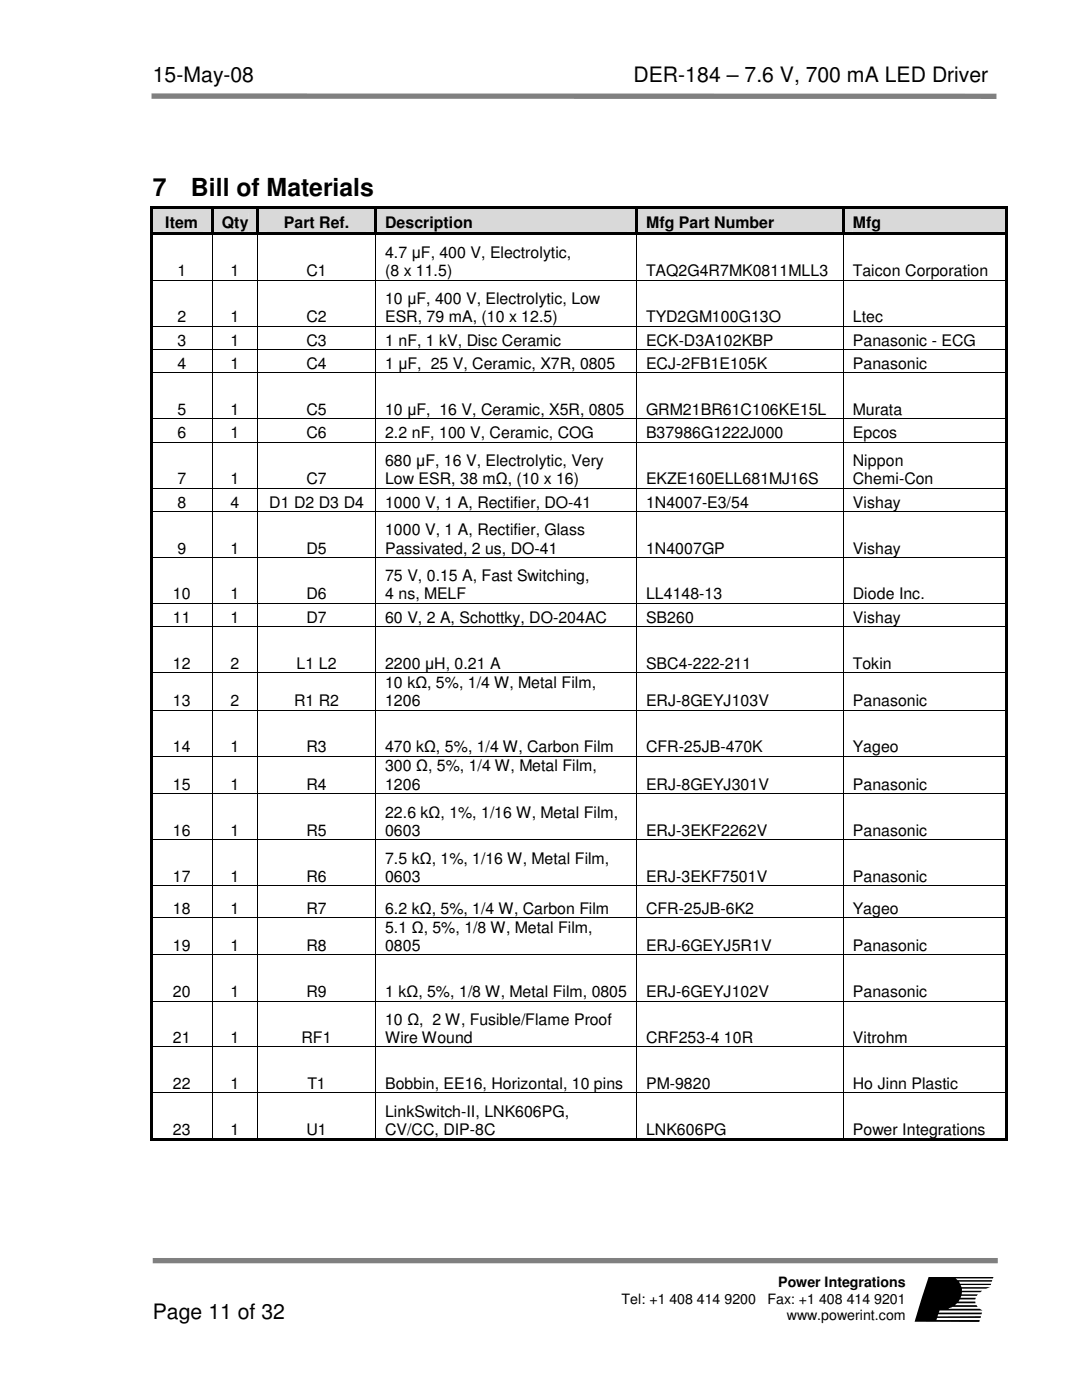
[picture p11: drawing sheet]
<svg xmlns="http://www.w3.org/2000/svg" width="216mm" height="279mm" viewBox="0 0 216 279" stroke-linecap="round" stroke-linejoin="round" font-family="sans-serif">
<path d="M30.2 19.2h168.6" fill="none" stroke="#808080" stroke-width="1.1" stroke-linecap="butt"/>
<path d="M180 253.6h20.6v11.5h-20.6z" fill-rule="evenodd" fill="#fff"/>
<path d="M185.3 254.8h12.9l-.1 .3h-7.4l.4 .4h6.9l-.1 .3h-6.6l.3 .4h6.2l-.1 .3h-6l.2 .4h5.7l-.8 .3h-4.9v.4h4.1l-.4 .3h-3.7v.4h3.2l-.2 .3h-3.1l-.1 .4h3l-.1 .3h-3.1l-.2 .5h3.3v.3h-3.6l-.5 .4h4.4l.2 .3h-5.1l-.8 .4h6.3l.5 .3h-8.5l-.2 .5h8.7l-.2 .3h-8.6l-.1 .4h8.6v.3h-8.7l-.1 .4h8.6l-.1 .4h-12.9z" fill-rule="evenodd" fill="#000"/>
<path d="M30.5 251.6h168.6" fill="none" stroke="#808080" stroke-width="1.1" stroke-linecap="butt"/>
<g fill="#d9d9d9">
<path d="M30.5 41.8h11.6v4.5h-11.6z"/>
<path d="M32.1 42.6h8.3v3.7h-8.3z"/>
<path d="M42.6 41.8h8.6v4.5h-8.6z"/>
<path d="M44.2 42.6h5.3v3.7h-5.3z"/>
<path d="M51.7 41.8h23v4.5h-23z"/>
<path d="M53.3 42.6h19.7v3.7h-19.7z"/>
<path d="M75.2 41.8h51.5v4.5h-51.5z"/>
<path d="M76.8 42.6h48.3v3.7h-48.3z"/>
<path d="M127.3 41.8h40.7v4.5h-40.7z"/>
<path d="M128.9 42.6h37.5v3.7h-37.5z"/>
<path d="M168.5 41.8h32.1v4.5h-32.1z"/>
<path d="M170.2 42.6h28.8v3.7h-28.8z"/>
</g>
<g fill="#000">
<path d="M30 41.2h.5v.6h-.5zM30 41.2h.5v.5h-.5zM30 41.8h.5v4.5h-.5zM30 46.3h.5v.5h-.5zM30 46.8h.5v9h-.5zM30 55.8h.5v.2h-.5zM30.5 41.2h11.6v.5h-11.6zM30.5 46.3h11.6v.5h-11.6zM42.1 41.7l.5 .1zM42.1 41.2h.5v.5h-.5zM42.1 41.8h.5v4.5h-.5zM42.1 46.3h.5v.5h-.5z"/>
<path d="M42.2 46.8h.2zM42.2 55.8h.2v.2h-.2zM42.6 41.2h8.6v.5h-8.6zM42.6 46.3h.5v.5h-.5zM43.1 46.3h8.1v.5h-8.1zM51.2 41.7l.5 .1zM51.2 41.2h.5v.5h-.5zM51.2 41.8h.5v4.5h-.5zM51.2 46.3h.5v.5h-.5zM51.4 46.8h.1zM51.4 55.8h.1v.2h-.1zM51.7 41.2h23v.5h-23z"/>
<path d="M51.7 46.3h.5v.5h-.5zM52.2 46.3h22.5v.5h-22.5zM74.7 41.7l.5 .1zM74.7 41.2h.5v.5h-.5zM74.7 41.8h.5v4.5h-.5zM74.7 46.3h.5v.5h-.5zM74.8 46.8h.2zM74.8 55.8h.2v.2h-.2zM75.2 41.2h51.5v.5h-51.5zM75.2 46.3h.5v.5h-.5zM75.7 46.3h51v.5h-51zM126.7 41.7l.6 .1z"/>
<path d="M126.7 41.2h.6v.5h-.6zM126.7 41.8h.6v4.5h-.6zM126.7 46.3h.6v.5h-.6zM126.9 46.8h.2zM126.9 55.8h.2v.2h-.2zM127.3 41.2h40.7v.5h-40.7zM127.3 46.3h.5v.5h-.5zM127.8 46.3h40.2v.5h-40.2zM168 41.7l.5 .1zM168 41.2h.5v.5h-.5zM168 41.8h.5v4.5h-.5zM168 46.3h.5v.5h-.5z"/>
<path d="M168.2 46.8h.2zM168.2 55.8h.2v.2h-.2zM168.5 41.2h32.1v.5h-32.1zM168.5 46.3h.5v.5h-.5zM169 46.3h31.6v.5h-31.6zM200.6 41.2h.5v.6h-.5zM200.6 41.2h.5v.5h-.5zM200.6 41.8h.5v4.5h-.5zM200.6 46.3h.5v.5h-.5zM200.6 46.8h.5v9h-.5zM200.6 55.8h.5v.2h-.5zM30 56h.5v9h-.5z"/>
<path d="M30 65h.5v.2h-.5zM30 65.2h.5v4.4h-.5zM30 69.6h.5v.2h-.5zM30 69.8h.5v4.5h-.5zM30 74.3h.5v.2h-.5zM42.2 65h.2v.2h-.2zM42.2 69.6h.2v.2h-.2zM42.2 74.3h.2v.2h-.2zM51.4 65h.1v.2h-.1zM51.4 69.6h.1v.2h-.1zM51.4 74.3h.1v.2h-.1zM74.8 65h.2v.2h-.2z"/>
<path d="M74.8 69.6h.2v.2h-.2zM74.8 74.3h.2v.2h-.2zM126.9 65h.2v.2h-.2zM126.9 69.6h.2v.2h-.2zM126.9 74.3h.2v.2h-.2zM168.2 65h.2v.2h-.2zM168.2 69.6h.2v.2h-.2zM168.2 74.3h.2v.2h-.2zM200.6 56h.5v9h-.5zM200.6 65h.5v.2h-.5zM200.6 65.2h.5v4.4h-.5zM200.6 69.6h.5v.2h-.5z"/>
<path d="M200.6 69.8h.5v4.5h-.5zM200.6 74.3h.5v.2h-.5zM30 74.5h.5v9h-.5zM30 83.5h.5v.2h-.5zM30 83.7h.5v4.4h-.5zM30 88.1h.5v.2h-.5zM30 88.3h.5v9h-.5zM30 97.3h.5v.2h-.5zM42.2 83.5h.2v.2h-.2zM42.2 88.1h.2v.2h-.2zM42.2 97.3h.2v.2h-.2zM51.4 83.5h.1v.2h-.1z"/>
<path d="M51.4 88.1h.1v.2h-.1zM51.4 97.3h.1v.2h-.1zM74.8 83.5h.2v.2h-.2zM74.8 88.1h.2v.2h-.2zM74.8 97.3h.2v.2h-.2zM126.9 83.5h.2v.2h-.2zM126.9 88.1h.2v.2h-.2zM126.9 97.3h.2v.2h-.2zM168.2 83.5h.2v.2h-.2zM168.2 88.1h.2v.2h-.2zM168.2 97.3h.2v.2h-.2zM200.6 74.5h.5v9h-.5z"/>
<path d="M200.6 83.5h.5v.2h-.5zM200.6 83.7h.5v4.4h-.5zM200.6 88.1h.5v.2h-.5zM200.6 88.3h.5v9h-.5zM200.6 97.3h.5v.2h-.5zM30 97.5h.5v4.5h-.5zM30 102h.5v.2h-.5zM30 102.2h.5v9h-.5zM30 111.2h.5v.1h-.5zM42.2 102h.2v.2h-.2zM42.2 111.2h.2v.1h-.2zM51.4 102h.1v.2h-.1z"/>
<path d="M51.4 111.2h.1v.1h-.1zM74.8 102h.2v.2h-.2zM74.8 111.2h.2v.1h-.2zM126.9 102h.2v.2h-.2zM126.9 111.2h.2v.1h-.2zM168.2 102h.2v.2h-.2zM168.2 111.2h.2v.1h-.2zM200.6 97.5h.5v4.5h-.5zM200.6 102h.5v.2h-.5zM200.6 102.2h.5v9h-.5zM200.6 111.2h.5v.1h-.5zM30 111.3h.5v9.1h-.5z"/>
<path d="M30 120.4h.5v.1h-.5zM30 120.5h.5v4.5h-.5zM30 125h.5v.2h-.5zM30 125.2h.5v9h-.5zM30 134.2h.5v.2h-.5zM42.2 120.4h.2v.1h-.2zM42.2 125h.2v.2h-.2zM42.2 134.2h.2v.2h-.2zM51.4 120.4h.1v.1h-.1zM51.4 125h.1v.2h-.1zM51.4 134.2h.1v.2h-.1zM74.8 120.4h.2v.1h-.2z"/>
<path d="M74.8 125h.2v.2h-.2zM74.8 134.2h.2v.2h-.2zM126.9 120.4h.2v.1h-.2zM126.9 125h.2v.2h-.2zM126.9 134.2h.2v.2h-.2zM168.2 120.4h.2v.1h-.2zM168.2 125h.2v.2h-.2zM168.2 134.2h.2v.2h-.2zM200.6 111.3h.5v9.1h-.5zM200.6 120.4h.5v.1h-.5zM200.6 120.5h.5v4.5h-.5zM200.6 125h.5v.2h-.5z"/>
<path d="M200.6 125.2h.5v9h-.5zM200.6 134.2h.5v.2h-.5zM30 134.4h.5v7.3h-.5zM30 141.7h.5v.2h-.5zM30 141.9h.5v8.9h-.5zM30 150.8h.5v.2h-.5zM30 151h.5v7.3h-.5zM30 158.3h.5v.2h-.5zM42.2 141.7h.2v.2h-.2zM42.2 150.8h.2v.2h-.2zM42.2 158.3h.2v.2h-.2zM51.4 141.7h.1v.2h-.1z"/>
<path d="M51.4 150.8h.1v.2h-.1zM51.4 158.3h.1v.2h-.1zM74.8 141.7h.2v.2h-.2zM74.8 150.8h.2v.2h-.2zM74.8 158.3h.2v.2h-.2zM126.9 141.7h.2v.2h-.2zM126.9 150.8h.2v.2h-.2zM126.9 158.3h.2v.2h-.2zM168.2 141.7h.2v.2h-.2zM168.2 150.8h.2v.2h-.2zM168.2 158.3h.2v.2h-.2zM200.6 134.4h.5v7.3h-.5z"/>
<path d="M200.6 141.7h.5v.2h-.5zM200.6 141.9h.5v8.9h-.5zM200.6 150.8h.5v.2h-.5zM200.6 151h.5v7.3h-.5zM200.6 158.3h.5v.2h-.5zM30 158.5h.5v9h-.5zM30 167.5h.5v.2h-.5zM30 167.7h.5v9h-.5zM30 176.7h.5v.1h-.5zM42.2 167.5h.2v.2h-.2zM42.2 176.7h.2v.1h-.2zM51.4 167.5h.1v.2h-.1z"/>
<path d="M51.4 176.7h.1v.1h-.1zM74.8 167.5h.2v.2h-.2zM74.8 176.7h.2v.1h-.2zM126.9 167.5h.2v.2h-.2zM126.9 176.7h.2v.1h-.2zM168.2 167.5h.2v.2h-.2zM168.2 176.7h.2v.1h-.2zM200.6 158.5h.5v9h-.5zM200.6 167.5h.5v.2h-.5zM200.6 167.7h.5v9h-.5zM200.6 176.7h.5v.1h-.5zM30 176.8h.5v6.2h-.5z"/>
<path d="M30 183h.5v.2h-.5zM30 183.2h.5v7.3h-.5zM30 190.5h.5v.2h-.5zM30 190.7h.5v9h-.5zM30 199.7h.5v.2h-.5zM42.2 183h.2v.2h-.2zM42.2 190.5h.2v.2h-.2zM42.2 199.7h.2v.2h-.2zM51.4 183h.1v.2h-.1zM51.4 190.5h.1v.2h-.1zM51.4 199.7h.1v.2h-.1zM74.8 183h.2v.2h-.2z"/>
<path d="M74.8 190.5h.2v.2h-.2zM74.8 199.7h.2v.2h-.2zM126.9 183h.2v.2h-.2zM126.9 190.5h.2v.2h-.2zM126.9 199.7h.2v.2h-.2zM168.2 183h.2v.2h-.2zM168.2 190.5h.2v.2h-.2zM168.2 199.7h.2v.2h-.2zM200.6 176.8h.5v6.2h-.5zM200.6 183h.5v.2h-.5zM200.6 183.2h.5v7.3h-.5zM200.6 190.5h.5v.2h-.5z"/>
<path d="M200.6 190.7h.5v9h-.5zM200.6 199.7h.5v.2h-.5zM30 199.9h.5v8.9h-.5zM30 208.8h.5v.2h-.5zM30 209h.5v9h-.5zM30 218h.5v.2h-.5zM42.2 208.8h.2v.2h-.2zM42.2 218h.2v.2h-.2zM51.4 208.8h.1v.2h-.1zM51.4 218h.1v.2h-.1zM74.8 208.8h.2v.2h-.2zM74.8 218h.2v.2h-.2z"/>
<path d="M126.9 208.8h.2v.2h-.2zM126.9 218h.2v.2h-.2zM168.2 208.8h.2v.2h-.2zM168.2 218h.2v.2h-.2zM200.6 199.9h.5v8.9h-.5zM200.6 208.8h.5v.2h-.5zM200.6 209h.5v9h-.5zM200.6 218h.5v.2h-.5zM30 218.2h.5v9h-.5zM30 227.2h.5v.5h-.5zM30.5 227.2h11.7v.5h-11.7zM42.2 227.2h.6v.5h-.6z"/>
<path d="M42.8 227.2h8.6v.5h-8.6zM51.4 227.2h.5v.5h-.5zM51.9 227.2h22.9v.5h-22.9zM74.8 227.2h.6v.5h-.6zM75.4 227.2h51.5v.5h-51.5zM126.9 227.2h.5v.5h-.5zM127.4 227.2h40.8v.5h-40.8zM168.2 227.2h.5v.5h-.5zM168.7 227.2h31.9v.5h-31.9zM200.6 218.2h.5v9h-.5zM200.6 227.2h.5v.5h-.5z"/>
</g>
<path d="M30.5 41.8h11.6M42.6 41.8h8.6M51.7 41.8h23M75.2 41.8h51.5M127.3 41.8h40.7M168.5 41.8h32.1" fill="none" stroke="#d9d9d9" stroke-width=".2"/>
<g fill="none" stroke="#000" stroke-width=".2">
<path d="M30.5 55.9h11.7M42.3 46.8v9M42.3 56v9M42.4 55.9h9M51.4 46.8v9M51.4 56v9M51.5 55.9h23.3M74.9 46.8v9M74.9 56v9M75 55.9h51.9M127 46.8v9M127 56v9"/>
<path d="M127.1 55.9h41.1M168.3 46.8v9M168.3 56v9M168.4 55.9h32.2M30.5 65.1h11.7M30.5 69.7h11.7M30.5 74.4h11.7M42.3 65.2v4.4M42.3 69.8v4.5M42.3 74.5v9M42.4 65.1h9M42.4 69.7h9"/>
<path d="M42.4 74.4h9M51.4 65.2v4.4M51.4 69.8v4.5M51.4 74.5v9M51.5 65.1h23.3M51.5 69.7h23.3M51.5 74.4h23.3M74.9 65.2v4.4M74.9 69.8v4.5M74.9 74.5v9M75 65.1h51.9M75 69.7h51.9"/>
<path d="M75 74.4h51.9M127 65.2v4.4M127 69.8v4.5M127 74.5v9M127.1 65.1h41.1M127.1 69.7h41.1M127.1 74.4h41.1M168.3 65.2v4.4M168.3 69.8v4.5M168.3 74.5v9M168.4 65.1h32.2M168.4 69.7h32.2"/>
<path d="M168.4 74.4h32.2M30.5 83.6h11.7M30.5 88.2h11.7M30.5 97.4h11.7M42.3 83.7v4.4M42.3 88.3v9M42.3 97.5v4.5M42.4 83.6h9M42.4 88.2h9M42.4 97.4h9M51.4 83.7v4.4M51.4 88.3v9"/>
<path d="M51.4 97.5v4.5M51.5 83.6h23.3M51.5 88.2h23.3M51.5 97.4h23.3M74.9 83.7v4.4M74.9 88.3v9M74.9 97.5v4.5M75 83.6h51.9M75 88.2h51.9M75 97.4h51.9M127 83.7v4.4M127 88.3v9"/>
<path d="M127 97.5v4.5M127.1 83.6h41.1M127.1 88.2h41.1M127.1 97.4h41.1M168.3 83.7v4.4M168.3 88.3v9M168.3 97.5v4.5M168.4 83.6h32.2M168.4 88.2h32.2M168.4 97.4h32.2M30.5 102.1h11.7M30.5 111.3h11.7"/>
<path d="M42.3 102.2v9M42.3 111.3v9.1M42.4 102.1h9M42.4 111.3h9M51.4 102.2v9M51.4 111.3v9.1M51.5 102.1h23.3M51.5 111.3h23.3M74.9 102.2v9M74.9 111.3v9.1M75 102.1h51.9M75 111.3h51.9"/>
<path d="M127 102.2v9M127 111.3v9.1M127.1 102.1h41.1M127.1 111.3h41.1M168.3 102.2v9M168.3 111.3v9.1M168.4 102.1h32.2M168.4 111.3h32.2M30.5 120.4h11.7M30.5 125.1h11.7M30.5 134.3h11.7M42.3 120.5v4.5"/>
<path d="M42.3 125.2v9M42.3 134.4v7.3M42.4 120.4h9M42.4 125.1h9M42.4 134.3h9M51.4 120.5v4.5M51.4 125.2v9M51.4 134.4v7.3M51.5 120.4h23.3M51.5 125.1h23.3M51.5 134.3h23.3M74.9 120.5v4.5"/>
<path d="M74.9 125.2v9M74.9 134.4v7.3M75 120.4h51.9M75 125.1h51.9M75 134.3h51.9M127 120.5v4.5M127 125.2v9M127 134.4v7.3M127.1 120.4h41.1M127.1 125.1h41.1M127.1 134.3h41.1M168.3 120.5v4.5"/>
<path d="M168.3 125.2v9M168.3 134.4v7.3M168.4 120.4h32.2M168.4 125.1h32.2M168.4 134.3h32.2M30.5 141.8h11.7M30.5 150.9h11.7M30.5 158.4h11.7M42.3 141.9v8.9M42.3 151v7.3M42.3 158.5v9M42.4 141.8h9"/>
<path d="M42.4 150.9h9M42.4 158.4h9M51.4 141.9v8.9M51.4 151v7.3M51.4 158.5v9M51.5 141.8h23.3M51.5 150.9h23.3M51.5 158.4h23.3M74.9 141.9v8.9M74.9 151v7.3M74.9 158.5v9M75 141.8h51.9"/>
<path d="M75 150.9h51.9M75 158.4h51.9M127 141.9v8.9M127 151v7.3M127 158.5v9M127.1 141.8h41.1M127.1 150.9h41.1M127.1 158.4h41.1M168.3 141.9v8.9M168.3 151v7.3M168.3 158.5v9M168.4 141.8h32.2"/>
<path d="M168.4 150.9h32.2M168.4 158.4h32.2M30.5 167.6h11.7M30.5 176.7h11.7M42.3 167.7v9M42.3 176.8v6.2M42.4 167.6h9M42.4 176.7h9M51.4 167.7v9M51.4 176.8v6.2M51.5 167.6h23.3M51.5 176.7h23.3"/>
<path d="M74.9 167.7v9M74.9 176.8v6.2M75 167.6h51.9M75 176.7h51.9M127 167.7v9M127 176.8v6.2M127.1 167.6h41.1M127.1 176.7h41.1M168.3 167.7v9M168.3 176.8v6.2M168.4 167.6h32.2M168.4 176.7h32.2"/>
<path d="M30.5 183.1h11.7M30.5 190.6h11.7M30.5 199.8h11.7M42.3 183.2v7.3M42.3 190.7v9M42.3 199.9v8.9M42.4 183.1h9M42.4 190.6h9M42.4 199.8h9M51.4 183.2v7.3M51.4 190.7v9M51.4 199.9v8.9"/>
<path d="M51.5 183.1h23.3M51.5 190.6h23.3M51.5 199.8h23.3M74.9 183.2v7.3M74.9 190.7v9M74.9 199.9v8.9M75 183.1h51.9M75 190.6h51.9M75 199.8h51.9M127 183.2v7.3M127 190.7v9M127 199.9v8.9"/>
<path d="M127.1 183.1h41.1M127.1 190.6h41.1M127.1 199.8h41.1M168.3 183.2v7.3M168.3 190.7v9M168.3 199.9v8.9M168.4 183.1h32.2M168.4 190.6h32.2M168.4 199.8h32.2M30.5 208.9h11.7M30.5 218.1h11.7M42.3 209v9"/>
<path d="M42.3 218.2v9M42.4 208.9h9M42.4 218.1h9M51.4 209v9M51.4 218.2v9M51.5 208.9h23.3M51.5 218.1h23.3M74.9 209v9M74.9 218.2v9M75 208.9h51.9M75 218.1h51.9M127 209v9"/>
<path d="M127 218.2v9M127.1 208.9h41.1M127.1 218.1h41.1M168.3 209v9M168.3 218.2v9M168.4 208.9h32.2M168.4 218.1h32.2"/>
</g>
<g font-size="5">
<text x="30.5" y="39.1">7</text>
<text x="38.1" y="39.1">Bill of Materials</text>
</g>
<g font-size="4.2">
<text x="30.5" y="16.3">15-May-08</text>
<text x="126.4" y="16.3">DER-184 – 7.6 V, 700 mA LED Driver</text>
<text x="30.5" y="263.2">Page 11 of 32</text>
</g>
<g font-size="3.2">
<text x="33" y="45.5">Item</text>
<text x="44.2" y="45.5">Qty</text>
<text x="56.6" y="45.5">Part Ref.</text>
<text x="76.8" y="45.5">Description</text>
<text x="128.9" y="45.5">Mfg Part Number</text>
<text x="170.2" y="45.5">Mfg</text>
<text x="76.8" y="51.5">4.7 µF, 400 V, Electrolytic,</text>
<text x="35.4" y="55.1">1</text>
<text x="46" y="55.1">1</text>
<text x="61.1" y="55.1">C1</text>
<text x="76.8" y="55.1">(8 x 11.5)</text>
<text x="128.9" y="55.1">TAQ2G4R7MK0811MLL3</text>
<text x="170.2" y="55.1">Taicon Corporation</text>
<text x="35.4" y="64.3">2</text>
<text x="46" y="64.3">1</text>
<text x="61.1" y="64.3">C2</text>
<text x="76.8" y="60.6">10 µF, 400 V, Electrolytic, Low</text>
<text x="76.8" y="64.3">ESR, 79 mA, (10 x 12.5)</text>
<text x="128.9" y="64.3">TYD2GM100G13O</text>
<text x="170.2" y="64.3">Ltec</text>
<text x="35.4" y="69">3</text>
<text x="46" y="69">1</text>
<text x="61.1" y="69">C3</text>
<text x="76.8" y="69">1 nF, 1 kV, Disc Ceramic</text>
<text x="128.9" y="69">ECK-D3A102KBP</text>
<text x="170.2" y="69">Panasonic - ECG</text>
<text x="35.4" y="73.6">4</text>
<text x="46" y="73.6">1</text>
<text x="61.1" y="73.6">C4</text>
<text x="76.8" y="73.6">1 µF, 25 V, Ceramic, X7R, 0805</text>
<text x="128.9" y="73.6">ECJ-2FB1E105K</text>
<text x="170.2" y="73.6">Panasonic</text>
<text x="35.4" y="82.8">5</text>
<text x="46" y="82.8">1</text>
<text x="61.1" y="82.8">C5</text>
<text x="76.8" y="82.8">10 µF, 16 V, Ceramic, X5R, 0805</text>
<text x="128.9" y="82.8">GRM21BR61C106KE15L</text>
<text x="170.2" y="82.8">Murata</text>
<text x="35.4" y="87.5">6</text>
<text x="46" y="87.5">1</text>
<text x="61.1" y="87.5">C6</text>
<text x="76.8" y="87.5">2.2 nF, 100 V, Ceramic, COG</text>
<text x="128.9" y="87.5">B37986G1222J000</text>
<text x="170.2" y="87.5">Epcos</text>
<text x="76.8" y="93">680 µF, 16 V, Electrolytic, Very</text>
<text x="170.2" y="93">Nippon</text>
<text x="35.4" y="96.6">7</text>
<text x="35.4" y="101.3">8</text>
<text x="46" y="96.6">1</text>
<text x="46" y="101.3">4</text>
<text x="53.7" y="101.3">D1 D2 D3 D4</text>
<text x="61.1" y="96.6">C7</text>
<text x="76.8" y="101.3">1000 V, 1 A, Rectifier, DO-41</text>
<text x="76.8" y="96.6">Low ESR, 38 mΩ, (10 x 16)</text>
<text x="128.9" y="101.3">1N4007-E3/54</text>
<text x="128.9" y="96.6">EKZE160ELL681MJ16S</text>
<text x="170.2" y="101.3">Vishay</text>
<text x="170.2" y="96.6">Chemi-Con</text>
<text x="76.8" y="106.8">1000 V, 1 A, Rectifier, Glass</text>
<text x="35.4" y="110.5">9</text>
<text x="46" y="110.5">1</text>
<text x="61.1" y="110.5">D5</text>
<text x="76.8" y="110.5">Passivated, 2 us, DO-41</text>
<text x="128.9" y="110.5">1N4007GP</text>
<text x="170.2" y="110.5">Vishay</text>
<text x="34.5" y="119.6">10</text>
<text x="46" y="119.6">1</text>
<text x="61.1" y="119.6">D6</text>
<text x="76.8" y="116">75 V, 0.15 A, Fast Switching,</text>
<text x="76.8" y="119.6">4 ns, MELF</text>
<text x="128.9" y="119.6">LL4148-13</text>
<text x="170.2" y="119.6">Diode Inc.</text>
<text x="34.5" y="124.3">11</text>
<text x="46" y="124.3">1</text>
<text x="61.1" y="124.3">D7</text>
<text x="76.8" y="124.3">60 V, 2 A, Schottky, DO-204AC</text>
<text x="128.9" y="124.3">SB260</text>
<text x="170.2" y="124.3">Vishay</text>
<text x="34.5" y="133.5">12</text>
<text x="46" y="133.5">2</text>
<text x="59.2" y="133.5">L1 L2</text>
<text x="76.8" y="137.3">10 kΩ, 5%, 1/4 W, Metal Film,</text>
<text x="76.8" y="133.5">2200 µH, 0.21 A</text>
<text x="128.9" y="133.5">SBC4-222-211</text>
<text x="170.2" y="133.5">Tokin</text>
<text x="34.5" y="141">13</text>
<text x="46" y="141">2</text>
<text x="58.7" y="141">R1 R2</text>
<text x="76.8" y="141">1206</text>
<text x="128.9" y="141">ERJ-8GEYJ103V</text>
<text x="170.2" y="141">Panasonic</text>
<text x="34.5" y="150.2">14</text>
<text x="46" y="150.2">1</text>
<text x="61.1" y="150.2">R3</text>
<text x="76.8" y="154">300 Ω, 5%, 1/4 W, Metal Film,</text>
<text x="76.8" y="150.2">470 kΩ, 5%, 1/4 W, Carbon Film</text>
<text x="128.9" y="150.2">CFR-25JB-470K</text>
<text x="170.2" y="150.2">Yageo</text>
<text x="34.5" y="157.6">15</text>
<text x="46" y="157.6">1</text>
<text x="61.1" y="157.6">R4</text>
<text x="76.8" y="157.6">1206</text>
<text x="128.9" y="157.6">ERJ-8GEYJ301V</text>
<text x="170.2" y="157.6">Panasonic</text>
<text x="34.5" y="166.8">16</text>
<text x="46" y="166.8">1</text>
<text x="61.1" y="166.8">R5</text>
<text x="76.8" y="163.2">22.6 kΩ, 1%, 1/16 W, Metal Film,</text>
<text x="76.8" y="166.8">0603</text>
<text x="128.9" y="166.8">ERJ-3EKF2262V</text>
<text x="170.2" y="166.8">Panasonic</text>
<text x="76.8" y="172.3">7.5 kΩ, 1%, 1/16 W, Metal Film,</text>
<text x="34.5" y="176">17</text>
<text x="46" y="176">1</text>
<text x="61.1" y="176">R6</text>
<text x="76.8" y="176">0603</text>
<text x="128.9" y="176">ERJ-3EKF7501V</text>
<text x="170.2" y="176">Panasonic</text>
<text x="34.5" y="182.3">18</text>
<text x="46" y="182.3">1</text>
<text x="61.1" y="182.3">R7</text>
<text x="76.8" y="182.3">6.2 kΩ, 5%, 1/4 W, Carbon Film</text>
<text x="128.9" y="182.3">CFR-25JB-6K2</text>
<text x="170.2" y="182.3">Yageo</text>
<text x="34.5" y="189.8">19</text>
<text x="46" y="189.8">1</text>
<text x="61.1" y="189.8">R8</text>
<text x="76.8" y="186.1">5.1 Ω, 5%, 1/8 W, Metal Film,</text>
<text x="76.8" y="189.8">0805</text>
<text x="128.9" y="189.8">ERJ-6GEYJ5R1V</text>
<text x="170.2" y="189.8">Panasonic</text>
<text x="34.5" y="199">20</text>
<text x="46" y="199">1</text>
<text x="61.1" y="199">R9</text>
<text x="76.8" y="199">1 kΩ, 5%, 1/8 W, Metal Film, 0805</text>
<text x="128.9" y="199">ERJ-6GEYJ102V</text>
<text x="170.2" y="199">Panasonic</text>
<text x="34.5" y="208.2">21</text>
<text x="46" y="208.2">1</text>
<text x="60.2" y="208.2">RF1</text>
<text x="76.8" y="204.5">10 Ω, 2 W, Fusible/Flame Proof</text>
<text x="76.8" y="208.2">Wire Wound</text>
<text x="128.9" y="208.2">CRF253-4 10R</text>
<text x="170.2" y="208.2">Vitrohm</text>
<text x="34.5" y="217.3">22</text>
<text x="46" y="217.3">1</text>
<text x="61.3" y="217.3">T1</text>
<text x="76.8" y="217.3">Bobbin, EE16, Horizontal, 10 pins</text>
<text x="128.9" y="217.3">PM-9820</text>
<text x="170.2" y="217.3">Ho Jinn Plastic</text>
<text x="34.5" y="226.5">23</text>
<text x="46" y="226.5">1</text>
<text x="61.1" y="226.5">U1</text>
<text x="76.8" y="222.8">LinkSwitch-II, LNK606PG,</text>
<text x="76.8" y="226.5">CV/CC, DIP-8C</text>
<text x="128.9" y="226.5">LNK606PG</text>
<text x="170.2" y="226.5">Power Integrations</text>
</g>
<g font-size="2.8">
<text x="155.3" y="256.9">Power Integrations</text>
<text x="124" y="260.2">Tel: +1 408 414 9200</text>
<text x="153.2" y="260.2">Fax: +1 408 414 9201</text>
<text x="157" y="263.4">www.powerint.com</text>
</g>
</svg>
